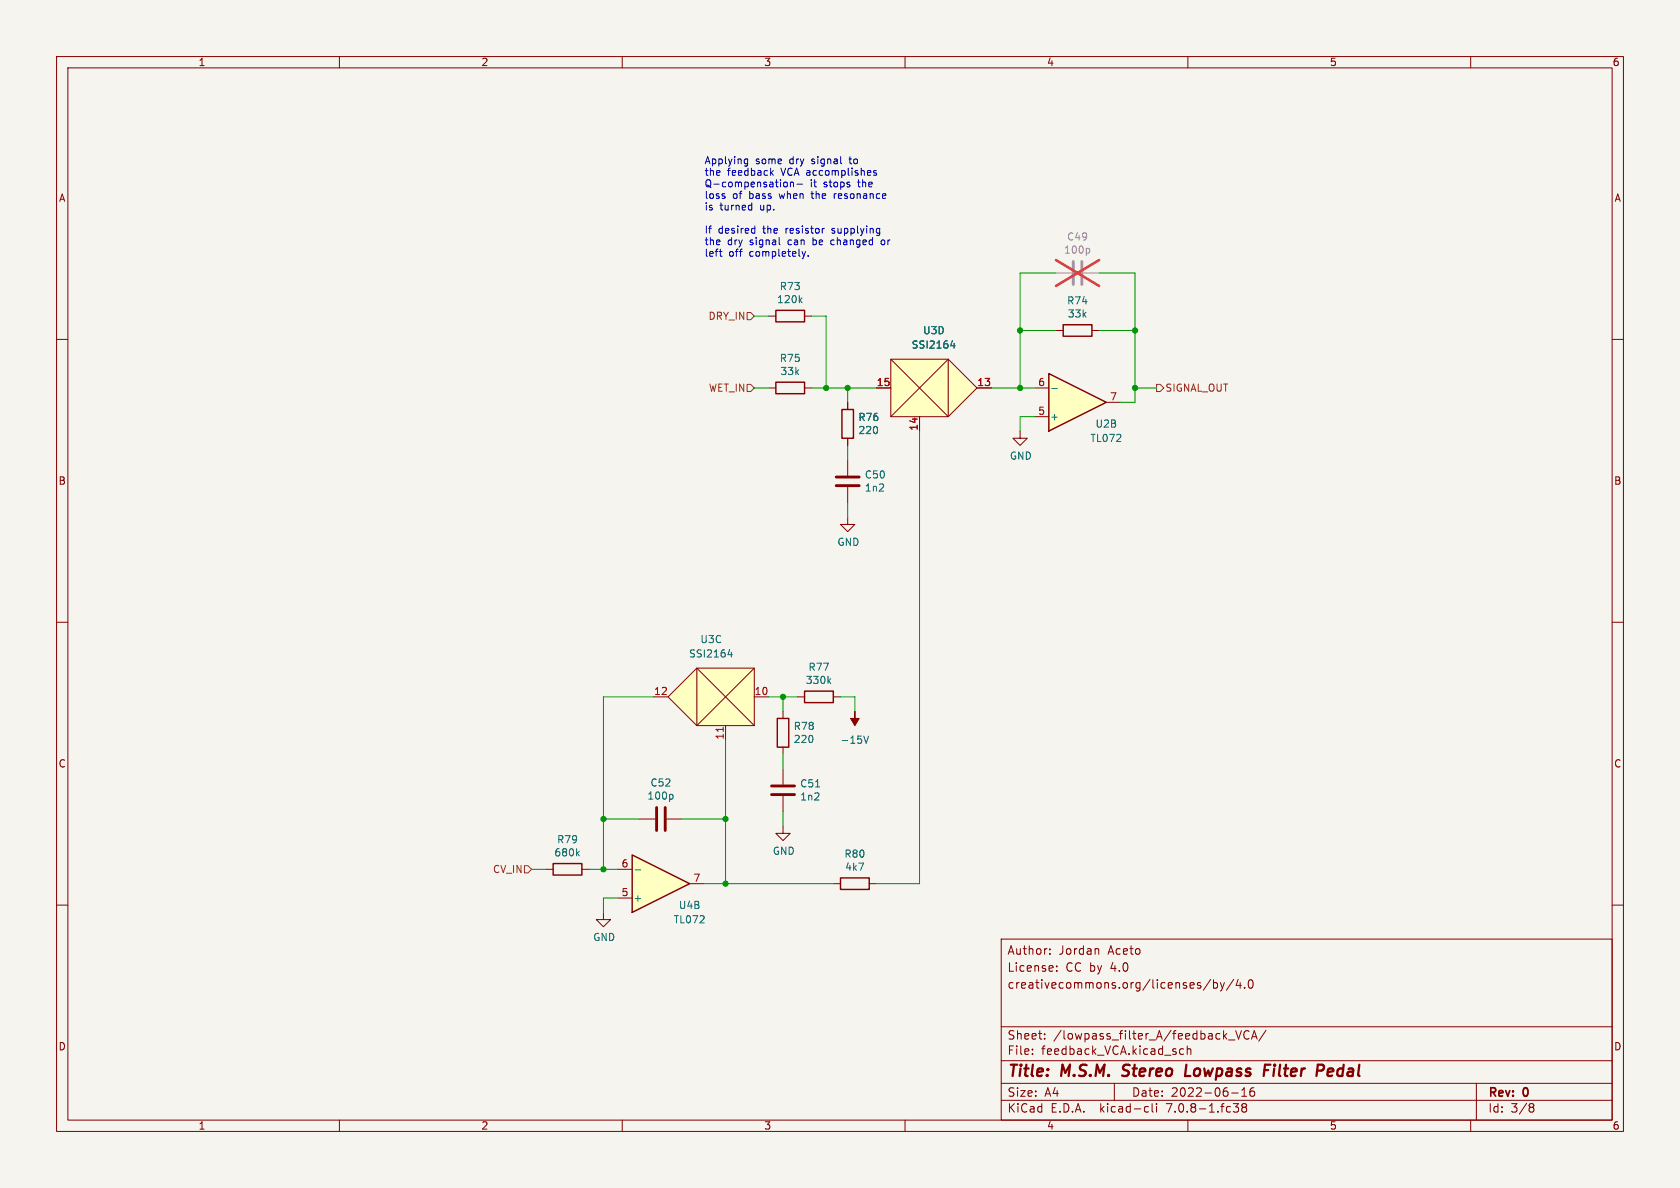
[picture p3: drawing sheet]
<svg xmlns="http://www.w3.org/2000/svg" width="297mm" height="210mm" viewBox="0 0 297 210" stroke-linecap="round" stroke-linejoin="round" font-family="sans-serif">
<path d="M0 0h297v210h-297z" fill="#f5f4ef" stroke="#f5f4ef" stroke-width=".18"/>
<g fill="none" stroke="#840000" stroke-width=".18">
<path d="M10 10h277v190h-277zM12 12h273v186h-273zM60 10v2M110 10v2M160 10v2M210 10v2M260 10v2M10 60h2M285 60h2M10 110h2M285 110h2M10 160h2"/>
<path d="M138.4 146.1v1.2h1.3l-1.3 1.3-1.2-1.3h1.2M285 160h2M177 166h108v32h-108zM185.6 168.6v.1M185.6 167.8v.1M186.8 171.6v.1M186.8 170.8v.1M194 167.7l.2 .2v.8M214 173.1l-1.3 2M214.5 173.2v1.5M214.5 173.8l.5-.1 .2 .3v.4l-.1 .2h-.6M215.7 173.7l.4 1"/>
<path d="M216.1 174.7l-.1 .4-.3 .1M216.5 173.7l-.4 1M218.1 173.1l-1.3 2M218.9 173.1l-.4 1.1h1M219.2 173.7v1M220 174.6v.1M220.8 173.3l.2-.1a.81 .81 0 0 1 .6 .6 .81 .81 0 0 1-.3 .8l-.1 .1a.81 .81 0 0 1-.4-1.4zM60 198v2M110 198v2M160 198v2M177 194.5h108M177 191.5h108"/>
<path d="M177 187.5h108M177 181.5h108M182.5 186.3v.1M182.5 185.5v.1M184.7 183.6v.1M184.7 182.8v.1M197 191.5v3M202.6 195.6l.4 .1M203 196.5l-.4 .1M203.7 195.1v1.3l.2 .2M204.5 195.1v.1M204.5 195.6v1"/>
<path d="M209.2 185.5l-.4-.1-.3 .3v.4l.2 .2h.5M209.9 185.5l.2-.1 .4 .1v.9M209.9 184.9v1.5M210 198v2M217.2 183.8h1.1M217.7 193.2h1.2M218 195.1h1l-.5 .6 .4 .1v.7l-.2 .1-.6-.1M218.5 182.2l.5 1.5 .5-1.5M219.5 193.8h.9M219.5 192.7l.5-.4v1.5M219.8 195.7l-.3 .3 .1 .5 .2 .1h.3l.3-.3-.1-.4-.2-.2M219.8 195.7l-.3-.2 .3-.4h.3l.3 .3-.3 .3"/>
<path d="M219.8 195.7h.3M220.8 182.3a.6 .6 0 0 0-.7 0 .6 .6 0 0 0-.2 .8 .56 .56 0 0 0 .3 .5 .56 .56 0 0 0 .6 0M221.2 192.4a1.17 1.17 0 0 0-.1 1.3h.6l.1-.5-.3-.3h-.3l-.2 .3M221.2 183.7l.5-1.5 .5 1.5M221.4 183.3h.7M223.8 182.1l-1.3 2M260 198v2M261 191.5v6.5M270.6 195.1h.3l.3 .3-.3 .3M270.6 195.7h.3M270.9 195.7l.2 .2 .1 .4-.3 .3h-.3"/>
</g>
<path d="M198.4 190.1l.2 .1M198.7 188.4l-.1 .2v.4M209.7 188.2l-.2 2h.9M223.5 189.2h.7M223.6 188.2h1M233.9 188.3a.53 .53 0 0 1 0 .8M235.5 188.9l-.6 .1-.2 .9 .2 .3h.4M235.7 189.4l-1 .1" fill="none" stroke="#840000" stroke-width=".4"/>
<path d="M157.5 63.5h10.1v10.2h-10.1z" fill="#ffffc2" stroke="#ffffc2" stroke-width=".18"/>
<path d="M157.5 63.5h10.1l5.1 5.1-5.1 5.1z" fill="#ffffc2"/>
<path d="M135.9 68.6h1.3M142.2 68.6h1.3M154.9 68.6h2.6M157.5 63.5h10.1v10.2h-10.1zM157.5 63.5l10.1 10.2 5.1-5.1-5.1-5.1-10.1 10.2M162.6 73.7v2.5M172.7 68.6h2.6M180.3 76.2v1.3h1.3l-1.3 1.2-1.2-1.2h1.2" fill="none" stroke="#840000" stroke-width=".18"/>
<path d="M168.1 61.1h.7M168.7 60.7v.8" fill="none" stroke="#006464" stroke-width=".18"/>
<path d="M189.7 46.2v4.1M191.3 46.2v4.1" fill="none" stroke="#9c9b98" stroke-width=".51"/>
<path d="M186.7 48.3h2.8M191.5 48.3h2.8" fill="none" stroke="#9c9b98" stroke-width=".18"/>
<path d="M192.4 43.9l.2 .2v.4l-.2 .2" fill="none" stroke="#939391" stroke-width=".18"/>
<path d="M186.7 46l7.6 4.5M194.3 46l-7.6 4.5" fill="none" stroke="#eb3a3d" stroke-width=".46"/>
<path d="M137.2 67.6h5v2h-5z" fill="none" stroke="#840000" stroke-width=".25"/>
<path d="M111.8 151.1l10.1 5.1-10.1 5.1z" fill="#ffffc2"/>
<path d="M111.8 151.1l10.1 5.1-10.1 5.1z" fill="none" stroke="#840000" stroke-width=".25"/>
<path d="M109.2 158.8h2.6M109.2 153.7h2.6M113 144.8h2.8M117.9 144.8h2.7M121.9 156.2h2.6" fill="none" stroke="#840000" stroke-width=".18"/>
<path d="M112.3 153.8h1M118.7 140.4l.3 .3v.3l-.3 .3" fill="none" stroke="#006464" stroke-width=".18"/>
<path d="M116.1 142.7v4.1M117.6 142.7v4.1" fill="none" stroke="#840000" stroke-width=".51"/>
<path d="M123.2 118.1h10.1v10.2h-10.1z" fill="#ffffc2" stroke="#ffffc2" stroke-width=".18"/>
<path d="M118.1 123.2l5.1-5.1h10.1l-10.1 10.2z" fill="#ffffc2"/>
<g fill="none" stroke="#840000" stroke-width=".18">
<path d="M135.9 55.9h1.3M142.2 55.9h1.3M149.9 71.1v1.3M149.9 77.5v1.2M149.9 91.4v1.3h1.2l-1.2 1.3-1.3-1.3h1.3M149.9 81.3v2.8M149.9 86.1v2.8M123.2 118.1h10.1v10.2h-10.1zM133.3 118.1l-10.1 10.2-5.1-5.1 5.1-5.1 10.1 10.2M115.6 123.2h2.5M128.3 128.3v2.5M133.3 123.2h2.6"/>
<path d="M138.4 125.7v1.3M138.4 132.1v1.3M138.4 135.9v2.8M141 123.2h1.2M147.3 123.2h1.3M96.5 153.7h1.3M102.9 153.7h1.2M138.4 140.7v2.8M147.3 156.2h1.3M153.7 156.2h1.2M106.7 161.3v1.3h1.2l-1.2 1.2-1.3-1.2h1.3"/>
</g>
<path d="M127.9 128.6v.7" fill="none" stroke="#a90000" stroke-width=".18"/>
<path d="M141.4 53l.4 .5M141.8 52.7l-.5 .5M128.7 115.7h.8M129.3 115.3v.8M146.9 120l-.5 .5M144.2 139.1h.7M146.5 120.3l.4 .5M152.7 130.1l.4 1.3 .4-1.3M102.1 150.8l.3 .5M102.4 150.5l-.5 .4" fill="none" stroke="#006464" stroke-width=".18"/>
<path d="M137.2 54.9h5v2h-5zM148.8 72.4h2.1v5.1h-2.1zM137.4 127h2v5.1h-2zM142.2 122.2h5.1v2h-5.1zM97.8 152.7h5.1v2h-5.1zM148.6 155.2h5.1v2h-5.1z" fill="none" stroke="#840000" stroke-width=".25"/>
<path d="M147.8 85.9h4.1M147.8 84.3h4.1M136.4 138.9h4.1M136.4 140.5h4.1" fill="none" stroke="#840000" stroke-width=".51"/>
<path d="M151.1 125.7v1.3h.8l-.8 1.3-.7-1.3h.7z" fill="#840000" stroke="#840000" stroke-width=".18"/>
<path d="M185.4 66l10.2 5.1-10.2 5.1z" fill="#ffffc2"/>
<path d="M188 57.4h5v2h-5zM185.4 66l10.2 5.1-10.2 5.1z" fill="none" stroke="#840000" stroke-width=".25"/>
<path d="M186.7 58.4h1.3M193 58.4h1.3M149.9 71.1v1.3M149.9 77.5v1.2M154.9 68.6h2.6M162.6 73.7v2.5M172.7 68.6h2.6M182.9 73.7h2.5M182.9 68.6h2.5M195.6 71.1h2.5" fill="none" stroke="#840000" stroke-width=".18"/>
<path d="M168.1 61.1h.7M168.7 60.7v.8M185.9 68.7h1" fill="none" stroke="#006464" stroke-width=".18"/>
<path d="M132.1 55.2h.6l.6 .7-.6 .6h-.6zM132.1 67.9h.6l.6 .7-.6 .6h-.6zM204.5 67.9h.6l.6 .7-.6 .6h-.6zM92.7 153h.6l.7 .7-.7 .6h-.6z" fill="none" stroke="#725600" stroke-width=".18"/>
<g fill="none" stroke="#0000c2" stroke-width=".18">
<path d="M128.1 34.7v.3M131.7 28.9h.5M131.7 28.2h.5M132.2 28.1l-.1 1.2M132.8 36.3h.1M132.9 35.9v1.2M132.9 37.1h-.1M133.5 39.9v1.3M136.4 30.5l.3 .5M136.7 30.1l-.5 .5M138.5 32.4l.3-.2 .3 .1 .1 .1-.1 .6h-.3l-.3-.2M139.7 32.3l.2-.1 .3 .1 .1 .7"/>
<path d="M139.7 32.2v.8M140.9 32.6h1M147.5 34.2v.9M147.7 34.2l-.2 .3M154.9 30.2l-.3-.1-.2 .2 .1 .2 .4 .1v.3h-.5M127.2 44.5h.4M127.3 45.1l.3 .2M133.1 40.4h.4M133.5 41.2h-.4M137.7 43.1l.2 .2M141.8 44.5l.3 .8M142.1 45.3l-.1 .3"/>
<path d="M142.4 44.5l-.3 .8M142.9 45.2v.1M145.7 40.4h-.2M147.1 42.4l-.2 .3v.3l.2 .3M155.4 40.4h.1M155.5 40.4v1.1M155.5 41.2h-.1M156.2 42.4l-.3 .1-.1 .2v.4l.4 .2"/>
</g>
<g fill="none" stroke="#009600" stroke-width=".18">
<path d="M133.3 55.9h2.6M143.5 55.9h2.5v12.7M180.3 58.4h6.4M186.7 48.3h-6.4v20.3M194.3 48.3h6.4v22.8h-2.6M194.3 58.4h6.4M133.3 68.6h2.6M143.5 68.6h11.4M149.9 68.6v2.5M149.9 78.7v2.6M162.6 76.2v80h-7.7M175.3 68.6h7.6"/>
<path d="M182.9 73.7h-2.6v2.5M200.7 68.6h3.8M149.9 88.9v2.5M115.6 123.2h-8.9v30.5M128.3 130.8v25.4M135.9 123.2h5.1M138.4 123.2v2.5M138.4 133.4v2.5M148.6 123.2h2.5v2.5M94 153.7h2.5M104.1 153.7h5.1M106.7 144.8h6.3"/>
<path d="M109.2 158.8h-2.5v2.5M120.6 144.8h7.7M124.5 156.2h22.8M138.4 143.5v2.6"/>
</g>
<g fill="#009600" stroke="#009600" stroke-width=".18">
<circle cx="200.7" cy="68.6" r=".46"/>
<circle cx="180.3" cy="58.4" r=".46"/>
<circle cx="149.9" cy="68.6" r=".46"/>
<circle cx="146" cy="68.6" r=".46"/>
<circle cx="180.3" cy="68.6" r=".46"/>
<circle cx="200.7" cy="58.4" r=".46"/>
<circle cx="106.7" cy="153.7" r=".46"/>
<circle cx="106.7" cy="144.8" r=".46"/>
<circle cx="128.3" cy="144.8" r=".46"/>
<circle cx="128.3" cy="156.2" r=".46"/>
<circle cx="138.4" cy="123.2" r=".46"/>
</g>
<g font-size="2.8" fill="#840000">
<text x="178" y="190.9">Title:</text>
<text x="187.7" y="190.9">M.S.M.</text>
<text x="199.3" y="190.9">Stereo</text>
<text x="211.2" y="190.9">Lowpass</text>
<text x="225.9" y="190.9">Filter</text>
<text x="236" y="190.9">Pedal</text>
</g>
<g font-size="2.1" fill="#840000">
<text x="178" y="172">License:</text>
<text x="178" y="169">Author:</text>
<text x="187.2" y="169">Jordan</text>
<text x="188.4" y="172">CC by</text>
<text x="196" y="169">Aceto</text>
<text x="196.5" y="172">4.0</text>
<text x="178" y="175">creativecommons.org/licenses/by/4.0</text>
<text x="178" y="184">Sheet:</text>
<text x="186.2" y="184">/lowpass_filter_A/feedback_VCA/</text>
<text x="178" y="186.7">File:</text>
<text x="184.1" y="186.7">feedback_VCA.kicad_sch</text>
<text x="178" y="196.9">KiCad</text>
<text x="178" y="194.1">Size:</text>
<text x="184.7" y="194.1">A4</text>
<text x="185.7" y="196.9">E.D.A.</text>
<text x="194.6" y="196.9">kicad-cli</text>
<text x="200" y="194.1">Date:</text>
<text x="206.5" y="196.9">7.0.8-1.fc38</text>
<text x="207" y="194.1">2022-06-16</text>
<text x="263" y="194.3">Rev:</text>
<text x="263" y="196.9">Id:</text>
<text x="267.1" y="196.9">3/8</text>
<text x="269.4" y="194.3">0</text>
</g>
<g font-size="1.8" fill="#840000">
<text x="35" y="11.9">1</text>
<text x="85" y="11.9">2</text>
<text x="135" y="11.9">3</text>
<text x="185" y="11.9">4</text>
<text x="235" y="11.9">5</text>
<text x="285" y="11.9">6</text>
<text x="10.3" y="35.9">A</text>
<text x="285.3" y="35.9">A</text>
<text x="10.3" y="85.9">B</text>
<text x="285.3" y="85.9">B</text>
<text x="10.3" y="135.9">C</text>
<text x="285.3" y="135.9">C</text>
<text x="10.3" y="185.9">D</text>
<text x="285.3" y="185.9">D</text>
<text x="35" y="199.9">1</text>
<text x="85" y="199.9">2</text>
<text x="135" y="199.9">3</text>
<text x="185" y="199.9">4</text>
<text x="235" y="199.9">5</text>
<text x="285" y="199.9">6</text>
</g>
<g font-size="1.8" fill="#0000c2">
<text x="124.5" y="29.1">Applying</text>
<text x="133.6" y="29.1">some</text>
<text x="139.7" y="29.1">dry</text>
<text x="143.8" y="29.1">signal</text>
<text x="150.7" y="29.1">to</text>
<text x="124.5" y="31.2">the</text>
<text x="124.5" y="33.2">Q-compensation-</text>
<text x="124.5" y="35.2">loss</text>
<text x="128.6" y="31.2">feedback</text>
<text x="129.5" y="35.2">of</text>
<text x="132.5" y="35.2">bass</text>
<text x="138.1" y="35.2">when</text>
<text x="138.2" y="31.2">VCA accomplishes</text>
<text x="143.2" y="33.2">it</text>
<text x="144" y="35.2">the</text>
<text x="145.7" y="33.2">stops</text>
<text x="148.1" y="35.2">resonance</text>
<text x="152" y="33.2">the</text>
<text x="124.5" y="37.3">is</text>
<text x="124.5" y="41.4">If</text>
<text x="127" y="41.4">desired</text>
<text x="127.3" y="37.3">turned</text>
<text x="134.5" y="37.3">up.</text>
<text x="135" y="41.4">the</text>
<text x="139.2" y="41.4">resistor</text>
<text x="147.5" y="41.4">supplying</text>
<text x="124.5" y="43.4">the</text>
<text x="124.5" y="45.5">left</text>
<text x="128.6" y="43.4">dry</text>
<text x="128.8" y="45.5">off</text>
<text x="132.6" y="45.5">completely.</text>
<text x="132.7" y="43.4">signal</text>
<text x="139.6" y="43.4">can</text>
<text x="144.1" y="43.4">be</text>
<text x="147.5" y="43.4">changed</text>
<text x="156.6" y="43.4">or</text>
</g>
<g font-size="1.8" fill="#939391">
<text x="188" y="45">100p</text>
<text x="188.6" y="42.7">C49</text>
</g>
<g font-size="1.8" fill="#006464">
<text x="137.3" y="53.8">120k</text>
<text x="137.8" y="51.5">R73</text>
<text x="163.1" y="59.3">U3D</text>
<text x="188.6" y="54">R74</text>
<text x="188.7" y="56.3">33k</text>
<text x="137.8" y="64.2">R75</text>
<text x="161.1" y="61.8">SSI2164</text>
<text x="137.9" y="66.5">33k</text>
<text x="151.6" y="76.9">220</text>
<text x="151.6" y="74.6">R76</text>
<text x="185.5" y="74.5">+</text>
<text x="193.6" y="75.8">U2B</text>
<text x="178.4" y="81.5">GND</text>
<text x="192.7" y="78.3">TL072</text>
<text x="152.8" y="84.8">C50</text>
<text x="152.8" y="87.1">1n2</text>
<text x="148" y="96.7">GND</text>
<text x="123.7" y="113.9">U3C</text>
<text x="121.7" y="116.4">SSI2164</text>
<text x="142.8" y="118.8">R77</text>
<text x="142.3" y="121.1">330k</text>
<text x="140.2" y="131.5">220</text>
<text x="140.2" y="129.2">R78</text>
<text x="148.5" y="131.7">-15V</text>
<text x="114.3" y="141.6">100p</text>
<text x="114.9" y="139.2">C52</text>
<text x="141.4" y="139.4">C51</text>
<text x="141.4" y="141.7">1n2</text>
<text x="98.4" y="149.3">R79</text>
<text x="97.9" y="151.6">680k</text>
<text x="136.5" y="151.3">GND</text>
<text x="149.2" y="151.8">R80</text>
<text x="149.3" y="154.1">4k7</text>
<text x="111.9" y="159.6">+</text>
<text x="119.9" y="160.9">U4B</text>
<text x="104.8" y="166.5">GND</text>
<text x="119" y="163.4">TL072</text>
</g>
<g font-size="1.8" fill="#725600">
<text x="125.2" y="56.7">DRY_IN</text>
<text x="125.2" y="69.4">WET_IN</text>
<text x="205.9" y="69.4">SIGNAL_OUT</text>
<text x="87.1" y="154.5">CV_IN</text>
</g>
<g font-size="1.8" fill="#a90000">
<text x="154.9" y="68.3">15</text>
<text x="172.7" y="68.3">13</text>
<text x="183.4" y="68.3">6</text>
<text x="196.1" y="70.9">7</text>
<text x="162.3" y="76.2" transform="rotate(-90 162.3 76.2)">14</text>
<text x="183.4" y="73.4">5</text>
<text x="115.5" y="122.9">12</text>
<text x="133.3" y="122.9">10</text>
<text x="128" y="130.9" transform="rotate(-90 128 130.9)">11</text>
<text x="109.8" y="153.4">6</text>
<text x="122.5" y="156">7</text>
<text x="109.8" y="158.5">5</text>
</g>
</svg>
